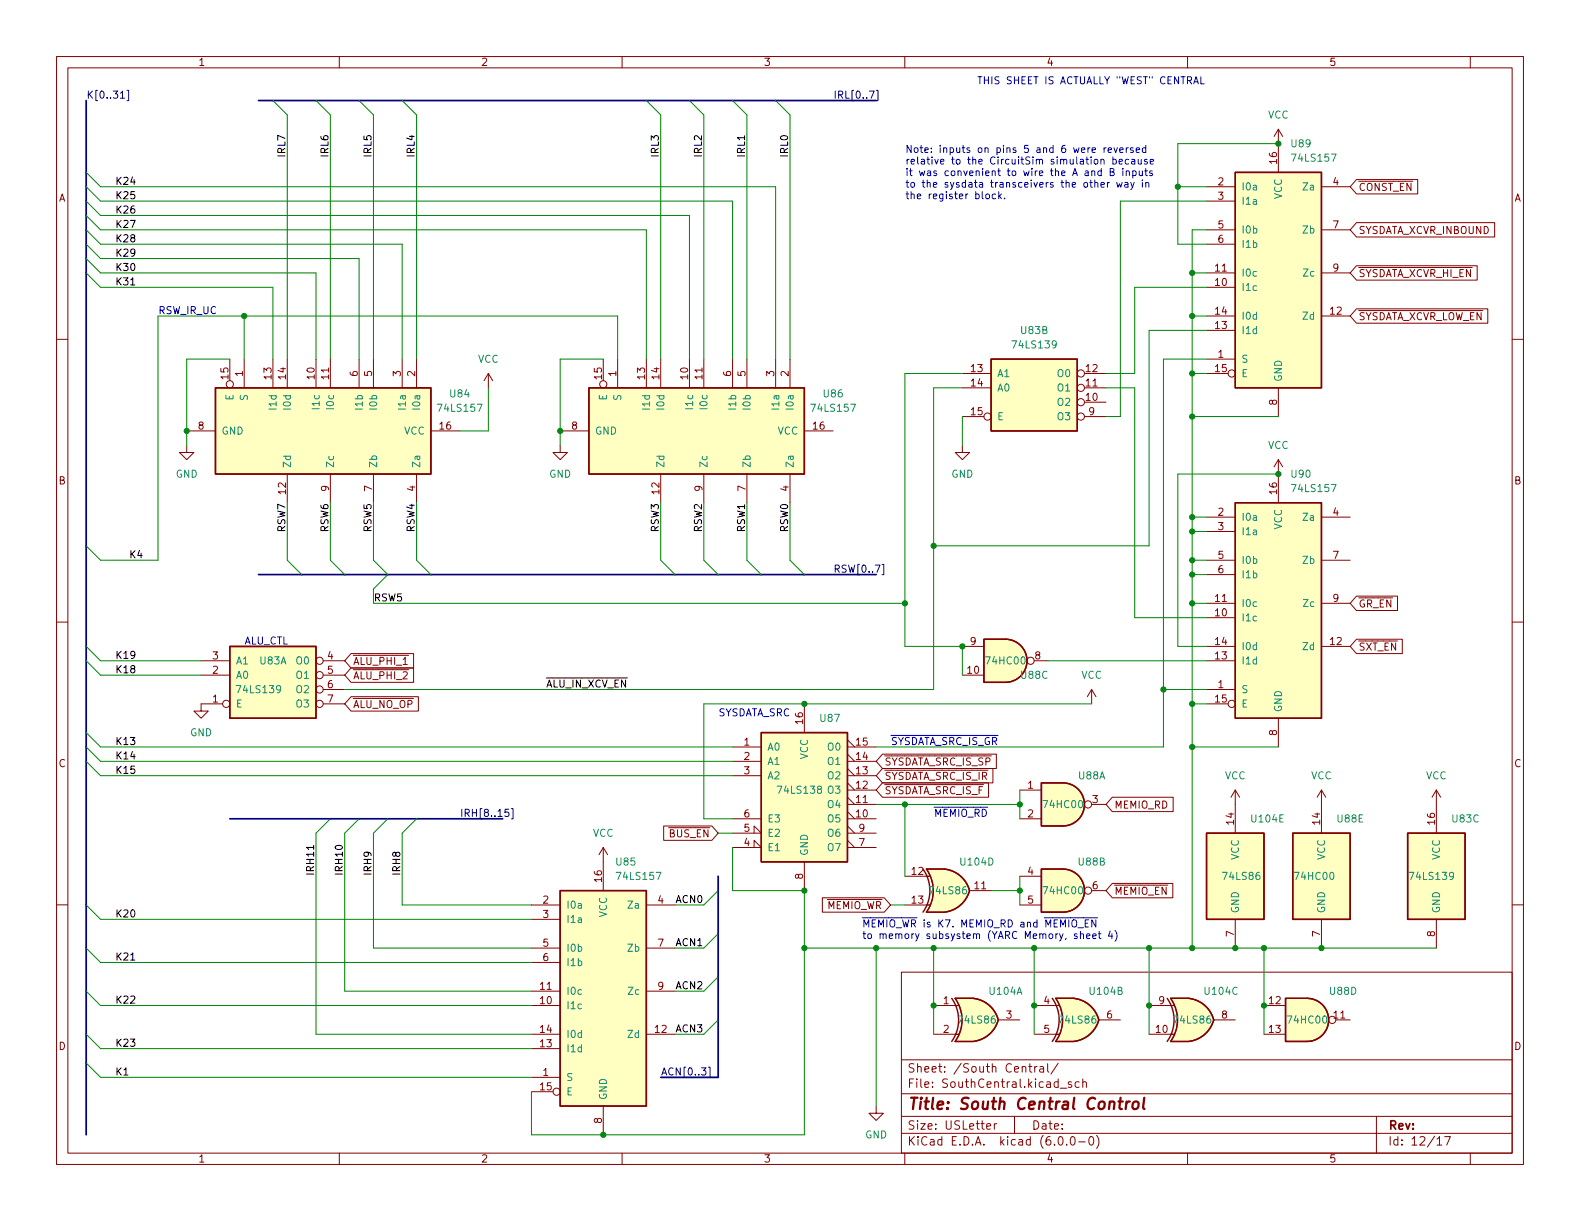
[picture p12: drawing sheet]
<svg xmlns="http://www.w3.org/2000/svg" width="279mm" height="216mm" viewBox="0 0 279 216" stroke-linecap="round" stroke-linejoin="round" font-family="sans-serif">
<g fill="none" stroke="#840000" stroke-width=".18">
<path d="M10 10h259.4v195.9h-259.4zM12 12h255.4v191.9h-255.4zM60 10v2M110 10v2M160 10v2M210 10v2M260 10v2M213.4 33h5M213.4 35.6h5M226.1 22.9v7.6M226.1 22.9l-.8 1.2M226.1 22.9l.7 1.2"/>
<path d="M233.7 33h5.1M239.9 39.4h24.4v2.5h-24.4l-1.1-1.3zM239.9 31.7h10.8v2.6h-10.8l-1.1-1.3zM10 60h2M213.4 50.8h5M213.4 48.3h5M213.4 55.9h5M213.4 58.4h5M213.4 40.6h5M213.4 43.2h5M233.7 48.3h5.1M233.7 55.9h5.1"/>
<path d="M233.7 40.6h5.1M239.9 54.6h23.2v2.6h-23.2l-1.1-1.3zM239.9 47h21.3v2.5h-21.3l-1.1-1.2zM267.4 60h2M33 78.7v1.3h1.3l-1.3 1.3-1.3-1.3h1.3M33 76.2h5.1M40.6 63.5v3.8M43.2 63.5v5.1M48.3 63.5v5.1M50.8 63.5v5.1M55.9 63.5v5.1M58.4 63.5v5.1"/>
<path d="M63.5 63.5v5.1M66 63.5v5.1M71.1 63.5v5.1M73.7 63.5v5.1M76.2 76.2h5.1M86.4 66l-.8 1.3M86.4 66v2.6M86.4 66l.7 1.3M99.1 78.7v1.3h1.2l-1.2 1.3-1.3-1.3h1.3M99.1 76.2h5M106.7 63.5v3.8M109.2 63.5v5.1"/>
<path d="M114.3 63.5v5.1M116.8 63.5v5.1M121.9 63.5v5.1M124.5 63.5v5.1M129.5 63.5v5.1M132.1 63.5v5.1M137.2 63.5v5.1M139.7 63.5v5.1M142.2 76.2h5.1M170.2 78.7v1.3h1.2l-1.2 1.3-1.3-1.3h1.3M170.2 66h5.1M170.2 68.6h5.1"/>
<path d="M170.2 73.7h3.8M191.8 66h3.8M191.8 71.1h3.8M191.8 68.6h3.8M191.8 73.7h3.8M213.4 63.5h5M213.4 66h3.8M226.1 68.6v5.1M50.8 83.8v5.1M58.4 83.8v5.1M66 83.8v5.1M73.7 83.8v5.1"/>
<path d="M116.8 83.8v5.1M124.5 83.8v5.1M132.1 83.8v5.1M139.7 83.8v5.1M213.4 91.4h5M213.4 94h5M213.4 99.1h5M226.1 81.3v7.6M226.1 81.3l-.8 1.3M226.1 81.3l.7 1.3M233.7 91.4h5.1M233.7 99.1h5.1"/>
<path d="M10 110h2M35.6 119.4h5M35.6 116.8h5M57.1 119.4h3.9M57.1 116.8h3.9M62.1 118.1h11v2.6h-11l-1.1-1.3zM62.1 115.6h11v2.5h-11l-1.1-1.3zM170.2 119.4h3.8M170.2 114.3h3.8M182.9 116.8h2.5M213.4 116.8h5M213.4 114.3h5"/>
<path d="M213.4 109.2h5M213.4 106.7h5M213.4 101.6h5M233.7 114.3h5.1M233.7 106.7h5.1M239.9 113h8.1v2.6h-8.1l-1.1-1.3zM239.9 105.4h7.2v2.6h-7.2l-1.1-1.3zM267.4 110h2M39.4 124.5h-3.8v1.2h1.2l-1.2 1.3-1.3-1.3h1.3M57.1 124.5h3.9M57.1 121.9h3.9M62.1 123.2h11.9v2.5h-11.9l-1.1-1.2z"/>
<path d="M129.5 132.1h5.1M129.5 137.2h5.1M129.5 134.6h5.1M142.2 124.5v5M149.9 132.1h5M149.9 139.7h5M149.9 138.4l1.2 1.3M149.9 137.2h5M149.9 135.9l1.2 1.3M149.9 134.6h5M149.9 133.4l1.2 1.2M149.9 130.8l1.2 1.3"/>
<path d="M156.1 135.9h19.5v2.5h-19.5l-1.2-1.2zM156.1 133.3h20.1v2.6h-20.1l-1.2-1.3zM156.1 138.4h18.7v2.6h-18.7l-1.2-1.3zM180.3 139.7h3.8M193 121.9l-.7 1.3M193 121.9v2.6M193 121.9l.8 1.3M213.4 124.5h3.8M213.4 121.9h5M218.4 139.7l-.7 1.3M218.4 139.7v7.6M218.4 139.7l.8 1.3"/>
<path d="M226.1 127v5.1M233.7 139.7v7.6M233.7 139.7l-.8 1.3M233.7 139.7l.7 1.3M254 139.7l-.8 1.3M254 139.7v7.6M254 139.7l.8 1.3M10 160h2M106.7 149.9l-.8 1.2M106.7 149.9v7.6M106.7 149.9l.7 1.2M117.4 146h8.5l1.1 1.3-1.1 1.3h-8.5z"/>
<path d="M129.5 149.9h5.1l-1.3-1.3v1.3M129.5 147.3h5.1l-1.3-1.2v1.2M129.5 144.8h5.1M142.2 152.4v5.1M145.4 158.7h11l1.1 1.3-1.1 1.3h-11zM149.9 144.8h5M149.9 143.5l1.2 1.3M149.9 142.2h5M149.9 141l1.2 1.2M149.9 149.9h5M149.9 147.3h5M149.9 148.6l1.2 1.3"/>
<path d="M149.9 146.1l1.2 1.2M160 154.9h4.5M167 153.7h-3.2a6.6 6.6 0 0 1 0 7.6h3.2M171.4 157.5h3.9M180.3 144.8h3.8M180.3 154.9h3.8M193 142.2h2.6M193 157.5h2.6M196.7 141h10.8v2.5h-10.8l-1.1-1.3zM196.7 156.2h10.7v2.6h-10.7l-1.1-1.3zM267.4 160h2M94 177.8h5.1"/>
<path d="M94 175.3h5.1M94 160h5.1M94 162.6h5.1M94 167.6h5.1M94 170.2h5.1M114.3 175.3h5.1M114.3 160h5.1M114.3 167.6h5.1M159.4 171.9h108v32h-108zM160 160h4.5M165.1 177.8h4.4M172.1 176.5h-3.2a6.6 6.6 0 0 1 0 7.7h3.2"/>
<path d="M180.3 160h3.8M182.9 177.8h4.4M189.9 176.5h-3.2a6.6 6.6 0 0 1 0 7.7h3.2M203.2 177.8h4.4M210.2 176.5h-3.2a6.6 6.6 0 0 1 0 7.7h3.2M218.4 162.6v5M223.5 177.8h3.8M233.7 162.6v5M254 162.6v5M94 182.9h5.1M94 190.5h5.1M94 185.4h5.1"/>
<path d="M94 193h3.8M106.7 195.6v5.1M114.3 182.9h5.1M154.9 195.6v1.3h1.3l-1.3 1.2-1.2-1.2h1.2M159.4 197.4h108M159.4 193.4h108M159.4 187.4h108M165.1 182.9h4.4M174.5 199.2l.7-.2-.1-.3h-.4l-.2 .2v.7h.6M175.8 198.7v1M176.3 198.7h-.3l-.2 .3M176.5 180.3h3.8"/>
<path d="M179.4 197.4v3M181.9 188.6h.6M182.1 188.1v1.3l.4 .2M182.9 182.9h4.4M183 188.6v1M183.4 188.6l-.3 .1-.1 .2M183.9 188.7h.6v.9M184.5 188.9l-.5 .1a.29 .29 0 0 0-.2 .3 .29 .29 0 0 0 .2 .3l.5-.1M185.3 188.1v1.3l.2 .2M187.1 188l-1.3 1.9M187.5 192.4h1.1M189.5 191.4l-.4-.1-.2 .2 .1 .2 .5 .2v.3h-.6"/>
<path d="M190.8 191.4l-.4-.1-.3 .3v.4l.2 .2h.5M191.5 191.4l.2-.1 .3 .1 .1 .9M191.5 190.8v1.5M194.3 180.3h3.8M203.2 182.9h4.4M214.6 180.3h3.8M223.5 182.9h3.8M236.2 180.3h2.6M243.4 197.4v6.5M60 203.9v2M110 203.9v2M159.4 200.4h108"/>
<path d="M160 203.9v2M187.3 201h.2a.81 .81 0 0 1 .6 .6 .81 .81 0 0 1-.3 .8l-.2 .1a.81 .81 0 0 1-.6-.6 .81 .81 0 0 1 .3-.9zM188.6 202.3v.2M189.5 201h.1a.81 .81 0 0 1 .6 .6 .81 .81 0 0 1-.3 .8l-.1 .1a.81 .81 0 0 1-.6-.6 .81 .81 0 0 1 .3-.9zM190.8 201.9h1.1M192.8 201h.1a.81 .81 0 0 1 .6 .6 .81 .81 0 0 1-.3 .8l-.2 .1a.81 .81 0 0 1-.5-.6 .81 .81 0 0 1 .3-.9zM193.9 200.8a1.72 1.72 0 0 1 0 2.2M210 203.9v2M254.1 201.4l.4-.4v1.5M254.1 202.5h.9M255.5 201h1l-.7 1.5M260 203.9v2"/>
<circle cx="40.6" cy="67.9" r=".63"/>
<circle cx="106.7" cy="67.9" r=".63"/>
<circle cx="174.6" cy="73.7" r=".63"/>
<circle cx="191.1" cy="66" r=".63"/>
<circle cx="191.1" cy="68.6" r=".63"/>
<circle cx="191.1" cy="71.1" r=".63"/>
<circle cx="191.1" cy="73.7" r=".63"/>
<circle cx="217.8" cy="66" r=".63"/>
<circle cx="56.5" cy="116.8" r=".63"/>
<circle cx="56.5" cy="119.4" r=".63"/>
<circle cx="182.2" cy="116.8" r=".63"/>
<circle cx="40" cy="124.5" r=".63"/>
<circle cx="56.5" cy="121.9" r=".63"/>
<circle cx="56.5" cy="124.5" r=".63"/>
<circle cx="217.8" cy="124.5" r=".63"/>
<circle cx="192.4" cy="142.2" r=".63"/>
<circle cx="192.4" cy="157.5" r=".63"/>
<circle cx="98.4" cy="193" r=".63"/>
<circle cx="235.6" cy="180.3" r=".63"/>
</g>
<path d="M197.8 194.8h.8M198.2 194.1l-.3 1.7 .1 .2 .4 .1M199.2 194.8l-.1 1.3M199.8 194.8l-.4 .1-.2 .3M200.4 195a.52 .52 0 0 1 .6-.2 .52 .52 0 0 1 .4 .4l-.1 .5a.55 .55 0 0 1-.5 .4 .55 .55 0 0 1-.6-.4zM202.4 194.1l-.3 1.7 .3 .3" fill="none" stroke="#840000" stroke-width=".4"/>
<g fill="#ffffc2" stroke="#ffffc2" stroke-width=".18">
<path d="M228.6 147.3h10.2v15.3h-10.2z"/>
<path d="M248.9 147.3h10.2v15.3h-10.2z"/>
<path d="M209.6 179l5 1.3a5.2 5.2 0 0 1-4.4 3.9z"/>
<path d="M207 184.2h3.2z"/>
<path d="M207 176.5h3.2z"/>
<path d="M207 176.5h3.2v7.7h-3.2a6.7 6.7 0 0 0 0-7.7z"/>
<path d="M210.2 176.5a5.1 5.1 0 0 1 4.4 3.8l-4.9 1.3z"/>
<path d="M231.1 176.5a3.8 3.8 0 0 1 3.9 3.8 3.8 3.8 0 0 1-3.9 3.9z"/>
<path d="M227.3 176.5h3.8v7.7h-3.8z"/>
<path d="M38.1 68.6h38.1v15.2h-38.1z"/>
<path d="M99.1 157.5h15.2v38.1h-15.2z"/>
<path d="M104.1 68.6h38.1v15.2h-38.1z"/>
<path d="M189.3 179l5 1.3a5.2 5.2 0 0 1-4.4 3.9z"/>
<path d="M186.7 184.2h3.2z"/>
<path d="M186.7 176.5h3.2z"/>
<path d="M186.7 176.5h3.2v7.7h-3.2a6.7 6.7 0 0 0 0-7.7z"/>
<path d="M189.9 176.5a5.1 5.1 0 0 1 4.4 3.8l-5 1.3z"/>
<path d="M134.6 129.5h15.3v22.9h-15.3z"/>
<path d="M213.4 147.3h10.1v15.3h-10.1z"/>
<path d="M171.5 179l5 1.3a5.2 5.2 0 0 1-4.4 3.9z"/>
<path d="M168.9 184.2h3.2z"/>
<path d="M168.9 176.5h3.2z"/>
<path d="M168.9 176.5h3.2v7.7h-3.2a6.7 6.7 0 0 0 0-7.7z"/>
<path d="M172.1 176.5a5.1 5.1 0 0 1 4.4 3.8l-4.9 1.3z"/>
<path d="M40.6 114.3h15.3v12.7h-15.3z"/>
<path d="M166.4 156.1l5 1.4a5.2 5.2 0 0 1-4.4 3.8z"/>
<path d="M163.8 161.3h3.2z"/>
<path d="M163.8 153.7h3.2z"/>
<path d="M163.8 153.7h3.2v7.6h-3.2a6.7 6.7 0 0 0 0-7.6z"/>
<path d="M167 153.7a5.1 5.1 0 0 1 4.4 3.8l-4.9 1.3z"/>
<path d="M188 138.4a3.8 3.8 0 0 1 3.8 3.8 3.8 3.8 0 0 1-3.8 3.9z"/>
<path d="M184.1 138.4h3.9v7.7h-3.9z"/>
<path d="M188 153.7a3.8 3.8 0 0 1 3.8 3.8 3.8 3.8 0 0 1-3.8 3.8z"/>
<path d="M184.1 153.7h3.9v7.6h-3.9z"/>
<path d="M177.8 113a3.8 3.8 0 0 1 3.8 3.8 3.8 3.8 0 0 1-3.8 3.9z"/>
<path d="M174 113h3.8v7.7h-3.8z"/>
<path d="M218.4 30.5h15.3v38.1h-15.3z"/>
<path d="M218.4 88.9h15.3v38.1h-15.3z"/>
<path d="M175.3 63.5h15.2v12.7h-15.2z"/>
</g>
<g fill="none" stroke="#840000" stroke-width=".25">
<path d="M218.4 30.5h15.3v38.1h-15.3zM38.1 68.6h38.1v15.2h-38.1zM104.1 68.6h38.1v15.2h-38.1zM175.3 63.5h15.2v12.7h-15.2zM218.4 88.9h15.3v38.1h-15.3zM40.6 114.3h15.3v12.7h-15.3zM174 113h3.8a3.8 3.8 0 0 1 3.8 3.8 3.8 3.8 0 0 1-3.8 3.9h-3.8zM134.6 129.5h15.3v22.9h-15.3zM184.1 138.4h3.9a3.8 3.8 0 0 1 3.8 3.8 3.8 3.8 0 0 1-3.8 3.9h-3.9zM99.1 157.5h15.2v38.1h-15.2zM163.2 153.7a6.6 6.6 0 0 1 0 7.6M163.8 153.7h3.2a5.1 5.1 0 0 1 4.4 3.8 5.2 5.2 0 0 1-4.4 3.8h-3.2a6.6 6.6 0 0 0 0-7.6z"/>
<path d="M184.1 153.7h3.9a3.8 3.8 0 0 1 3.8 3.8 3.8 3.8 0 0 1-3.8 3.8h-3.9zM213.4 147.3h10.1v15.3h-10.1zM228.6 147.3h10.2v15.3h-10.2zM248.9 147.3h10.2v15.3h-10.2zM168.3 176.5a6.6 6.6 0 0 1 0 7.6M168.9 176.5h3.2a5.1 5.1 0 0 1 4.4 3.8 5.2 5.2 0 0 1-4.4 3.9l-3.2-.1a6.6 6.6 0 0 0 0-7.6zM186.1 176.5a6.6 6.6 0 0 1 0 7.6M186.7 176.5h3.2a5.1 5.1 0 0 1 4.4 3.8 5.2 5.2 0 0 1-4.4 3.9l-3.2-.1a6.6 6.6 0 0 0 0-7.6zM206.4 176.5a6.6 6.6 0 0 1 0 7.6M210.2 176.5h-3.2a6.6 6.6 0 0 1 0 7.6l3.2 .1M210.2 176.5a5.1 5.1 0 0 1 4.4 3.8 5.2 5.2 0 0 1-4.4 3.9M231.1 176.5h-3.8v7.7h3.8"/>
<path d="M231.1 176.5a3.8 3.8 0 0 1 3.9 3.8 3.8 3.8 0 0 1-3.9 3.9"/>
</g>
<path d="M21.3 17.4h.7M22.5 16h.3v1.8h-.3M153.7 16.1h.9l-.6 1.3M155 16h.3v1.8h-.3M156 99.8h.3v1.8h-.3M89.9 143.1h-.6v.6l.2-.1h.4l.1 .2-.1 .4-.1 .2-.5-.2M90.4 143h.3v1.8h-.3M125.3 188.7h.3v1.8h-.3" fill="none" stroke="#000084" stroke-width=".18"/>
<path d="M23.1 50.4h.7M55.5 149.5v.7M23.1 169.8h.7" fill="none" stroke="#000" stroke-width=".18"/>
<g fill="none" stroke="#0000c2" stroke-width=".18">
<path d="M211.1 14.8l.4-1.2 .4 1.2M211.2 14.5h.6M212.3 13.6v1.2h.7M174.4 34.4l.3-.1 .3 .2v.4l-.3 .3-.3-.1-.1-.2zM176.1 34.4l-.4-.1-.2 .2 .1 .6h.5M176.6 33.9v1.3M176.7 34.7l.4 .5M177.1 34.3l-.5 .5M177.6 35v.2M194.7 32.7l.6-.1-.1-.3h-.3l-.2 .1v.6h.5M195.2 26.1v.9M195.6 26.1l-.4 .3"/>
<path d="M195.8 32.3v.8M196 26.5l.6-.1-.1-.2-.4-.1-.1 .2v.6h.5M196.2 32.3l-.4 .2M196.3 30.4l.6-.1 .1-.1-.1-.3-.6-.1v1.3h.5l.2-.2v-.3l-.3-.2M196.8 28.2h.4l.2 .2-.1 .6h-.5M196.8 27.7v1.3M197 26.1l.3 .9 .3-.9M197.5 32.3l.2 .8 .3-.6 .2 .6 .2-.8M197.9 28.6l.6-.1-.1-.3h-.3l-.2 .2 .1 .6h.4M198 26.5l.6-.1v-.2l-.4-.1-.2 .2 .1 .6h.5M198.6 29.8v.1M198.6 30.2v.9"/>
<path d="M198.9 32.3h.5l.1 .8M199.2 30.3l.1-.1 .3 .1 .1 .8M199.2 26.1v.9M199.2 30.2v.9M199.5 32.6h-.5l-.1 .2 .1 .3 .5-.1M199.5 26.1l-.3 .3M199.6 28.2h-.4l-.2 .2 .1 .6h.5M200 32.3l.3 .8M200.1 28.2h.5l.1 .8M200.3 30.3l.4-.1 .2 .3-.1 .5h-.5M200.3 30.2v1.3M200.4 26.2l-.3-.1-.2 .2 .1 .2 .4 .1v.3h-.5"/>
<path d="M200.6 32.3l-.5 1.1-.1 .1M200.7 28.5h-.4l-.2 .2 .2 .3h.4M200.9 26.5l.6-.1v-.2l-.4-.1-.2 .2 .1 .6h.5M201.3 28.2v.8h.3l.2-.1M201.5 30.2v.8l.3 .1 .2-.2M201.8 28.2v.8M202 31.8v.2M202 30.2v.9M202 32.3v.8M202.4 30.2h.5M202.6 26.2l-.4-.1-.2 .3 .1 .5h.5M202.6 29.8v1.1l.3 .2"/>
<path d="M202.6 32.4l.2-.1h.3l.1 .8M202.6 25.7v1.3M202.6 32.3v.8M202.9 28.2h-.3l-.2 .2v.1l.5 .2v.3h-.5M203.4 28.6l.6-.1-.1-.3h-.3l-.2 .2 .1 .6h.4M203.8 30.3l-.3-.1-.2 .2v.2l.5 .1v.3h-.5M190.5 165.2l-.3-.1-.2 .2v.2l.5 .1v.3h-.5M191.1 165.2l.1-.1 .3 .1 .1 .8M191.1 164.7v1.3M192.1 165.5l.7-.1-.1-.2-.4-.1-.2 .2 .1 .6h.5M193.2 165.5l.6-.1v-.2l-.4-.1-.2 .2 .1 .6h.5M194.2 165.1h.5"/>
<path d="M194.4 164.7v1.1l.3 .2M196.3 164.6l-.3 .9h.8M196.6 165.1v.9M197.2 164.5a1.46 1.46 0 0 1 0 1.9"/>
</g>
<path d="M15.2 17.8v182.9M45.7 17.8h109.2M45.7 101.6h109.2M40.6 144.8h48.3M127 154.9v35.6h-10.2" fill="none" stroke="#000084" stroke-width=".3"/>
<g fill="none" stroke="#008400" stroke-width=".18">
<path d="M48.3 17.8l2.5 2.5v43.2M55.9 17.8l2.5 2.5v43.2M63.5 17.8l2.5 2.5v43.2M71.1 17.8l2.6 2.5v43.2M114.3 17.8l2.5 2.5v43.2M121.9 17.8l2.6 2.5v43.2M129.5 17.8l2.6 2.5v43.2M137.2 17.8l2.5 2.5v43.2M15.2 33l2.6 2.6h111.7v27.9M15.2 38.1l2.6 2.5h96.5v22.9M15.2 35.6l2.6 2.5h104.1v25.4M15.2 30.5l2.6 2.5h119.4v30.5"/>
<path d="M208.3 33h5.1M213.4 35.6h-15.3v38.1h-2.5M226.1 25.4h-17.8v17.8h5.1M15.2 40.6l2.6 2.6h53.3v20.3M15.2 48.3l2.6 2.5h30.5v12.7M15.2 45.7l2.6 2.6h38.1v15.2M15.2 43.2l2.6 2.5h45.7v17.8M43.2 55.9v7.6M210.8 55.9h2.6M210.8 48.3h2.6M213.4 50.8h-12.7v15.2h-5.1M213.4 58.4h-10.2v38.1h-38.1"/>
<path d="M213.4 40.6h-2.6v127M40.6 63.5h-7.6v15.2M86.4 68.6v7.6h-5.1M106.7 63.5h-7.6v15.2M109.2 63.5v-7.6h-81.3v43.2h-10.1l-2.6-2.6M170.2 66h-10.2v48.3h10.2v5.1M170.2 68.6h-5.1v53.3h-104.1M170.2 73.7v5M195.6 68.6h5.1v40.6h12.7M210.8 66h2.6M210.8 73.7h15.3M213.4 63.5h-7.7v68.6h-50.8"/>
<path d="M50.8 88.9v10.2l2.5 2.5M58.4 88.9v10.2l2.6 2.5M66 88.9v10.2l2.6 2.5-2.6 2.5v2.6h94M73.7 88.9v10.2l2.5 2.5M116.8 88.9v10.2l2.6 2.5M124.5 88.9v10.2l2.5 2.5M132.1 88.9v10.2l2.5 2.5M139.7 88.9v10.2l2.5 2.5M210.8 99.1h2.6M210.8 94h2.6M210.8 91.4h2.6M226.1 83.8h-17.8v30.5h5.1"/>
<path d="M15.2 116.8l2.6 2.6h17.8M15.2 114.3l2.6 2.5h17.8M185.4 116.8h28M210.8 106.7h2.6M210.8 101.6h2.6M15.2 134.6l2.6 2.6h111.7M15.2 129.5l2.6 2.6h111.7M15.2 132.1l2.6 2.5h111.7M180.3 139.7v5.1M193 124.5h-68.5v20.3h5M205.7 121.9h7.7M210.8 124.5h2.6"/>
<path d="M210.8 132.1h15.3M58.4 144.8l-2.5 2.5v35.6h38.1M63.5 144.8l-2.5 2.5v28h33M68.6 144.8l-2.6 2.5v20.3h28M73.7 144.8l-2.6 2.5v12.7h22.9M127 157.5l-2.5 2.5h-5.1M127 147.3h2.5M129.5 149.9v7.6h12.7v43.2h-48.2v-7.7M154.9 142.2h25.4M160 142.2v12.7M175.3 157.5h5M180.3 154.9v5.1"/>
<path d="M15.2 175.3l2.6 2.5h76.2M15.2 167.6l2.6 2.6h76.2M15.2 160l2.6 2.6h76.2M127 172.7l-2.5 2.6h-5.1M127 165.1l-2.5 2.5h-5.1M142.2 167.6h111.8M154.9 167.6v28M157.5 160h2.5M165.1 167.6v15.3M182.9 167.6v15.3M203.2 167.6v15.3M223.5 167.6v15.3"/>
<path d="M15.2 188l2.6 2.5h76.2M15.2 182.9l2.6 2.5h76.2M127 180.3l-2.5 2.6h-5.1"/>
</g>
<g fill="#008400" stroke="#008400" stroke-width=".18">
<circle cx="210.8" cy="106.7" r=".46"/>
<circle cx="210.8" cy="94" r=".46"/>
<circle cx="210.8" cy="73.7" r=".46"/>
<circle cx="210.8" cy="66" r=".46"/>
<circle cx="210.8" cy="101.6" r=".46"/>
<circle cx="99.1" cy="76.2" r=".46"/>
<circle cx="210.8" cy="55.9" r=".46"/>
<circle cx="210.8" cy="48.3" r=".46"/>
<circle cx="208.3" cy="33" r=".46"/>
<circle cx="154.9" cy="167.6" r=".46"/>
<circle cx="106.7" cy="200.7" r=".46"/>
<circle cx="142.2" cy="167.6" r=".46"/>
<circle cx="142.2" cy="157.5" r=".46"/>
<circle cx="43.2" cy="55.9" r=".46"/>
<circle cx="33" cy="76.2" r=".46"/>
<circle cx="210.8" cy="132.1" r=".46"/>
<circle cx="165.1" cy="167.6" r=".46"/>
<circle cx="165.1" cy="177.8" r=".46"/>
<circle cx="142.2" cy="124.5" r=".46"/>
<circle cx="160" cy="142.2" r=".46"/>
<circle cx="182.9" cy="177.8" r=".46"/>
<circle cx="180.3" cy="142.2" r=".46"/>
<circle cx="170.2" cy="114.3" r=".46"/>
<circle cx="226.1" cy="83.8" r=".46"/>
<circle cx="165.1" cy="96.5" r=".46"/>
<circle cx="160" cy="106.7" r=".46"/>
<circle cx="205.7" cy="121.9" r=".46"/>
<circle cx="210.8" cy="99.1" r=".46"/>
<circle cx="210.8" cy="124.5" r=".46"/>
<circle cx="226.1" cy="25.4" r=".46"/>
<circle cx="210.8" cy="91.4" r=".46"/>
<circle cx="210.8" cy="167.6" r=".46"/>
<circle cx="203.2" cy="167.6" r=".46"/>
<circle cx="182.9" cy="167.6" r=".46"/>
<circle cx="180.3" cy="157.5" r=".46"/>
<circle cx="233.7" cy="167.6" r=".46"/>
<circle cx="223.5" cy="167.6" r=".46"/>
<circle cx="223.5" cy="177.8" r=".46"/>
<circle cx="203.2" cy="177.8" r=".46"/>
<circle cx="218.4" cy="167.6" r=".46"/>
</g>
<text font-size="2.8" fill="#840000" x="160.4" y="196.2">Title: South Central Control</text>
<g font-size="2.1" fill="#840000">
<text x="160.4" y="189.7">Sheet: /South Central/</text>
<text x="160.4" y="192.4">File: SouthCentral.kicad_sch</text>
<text x="160.4" y="202.5">KiCad E.D.A. kicad (6.0.0-0)</text>
<text x="160.4" y="199.7">Size: USLetter</text>
<text x="182.4" y="199.7">Date:</text>
<text x="245.4" y="199.7">Rev:</text>
<text x="245.4" y="202.5">Id: 12/17</text>
</g>
<g font-size="1.8" fill="#840000">
<text x="35" y="11.6">1</text>
<text x="85" y="11.6">2</text>
<text x="135" y="11.6">3</text>
<text x="185" y="11.6">4</text>
<text x="235" y="11.6">5</text>
<text x="225.8" y="28.9" transform="rotate(-90 225.8 28.9)">16</text>
<text x="10.3" y="35.6">A</text>
<text x="215.4" y="32.8">2</text>
<text x="215.4" y="35.3">3</text>
<text x="235.7" y="32.8">4</text>
<text x="240.2" y="33.7">~{CONST_EN}</text>
<text x="267.7" y="35.6">A</text>
<text x="215.4" y="40.4">5</text>
<text x="235.7" y="40.4">7</text>
<text x="240.2" y="41.4">SYSDATA_XCVR_INBOUND</text>
<text x="215.4" y="42.9">6</text>
<text x="214.9" y="50.5">10</text>
<text x="214.9" y="48">11</text>
<text x="235.7" y="48">9</text>
<text x="240.2" y="49">~{SYSDATA_XCVR_HI_EN}</text>
<text x="214.9" y="58.2">13</text>
<text x="214.9" y="55.6">14</text>
<text x="235.2" y="55.6">12</text>
<text x="240.2" y="56.6">~{SYSDATA_XCVR_LOW_EN}</text>
<text x="171.7" y="65.8">13</text>
<text x="192.1" y="65.8">12</text>
<text x="214.9" y="65.8">15</text>
<text x="215.4" y="63.2">1</text>
<text x="40.4" y="67" transform="rotate(-90 40.4 67)">15</text>
<text x="42.9" y="66.5" transform="rotate(-90 42.9 66.5)">1</text>
<text x="48" y="67" transform="rotate(-90 48 67)">13</text>
<text x="50.5" y="67" transform="rotate(-90 50.5 67)">14</text>
<text x="55.6" y="67" transform="rotate(-90 55.6 67)">10</text>
<text x="58.2" y="67" transform="rotate(-90 58.2 67)">11</text>
<text x="63.2" y="66.5" transform="rotate(-90 63.2 66.5)">6</text>
<text x="65.8" y="66.5" transform="rotate(-90 65.8 66.5)">5</text>
<text x="70.9" y="66.5" transform="rotate(-90 70.9 66.5)">3</text>
<text x="73.4" y="66.5" transform="rotate(-90 73.4 66.5)">2</text>
<text x="106.4" y="67" transform="rotate(-90 106.4 67)">15</text>
<text x="109" y="66.5" transform="rotate(-90 109 66.5)">1</text>
<text x="114" y="67" transform="rotate(-90 114 67)">13</text>
<text x="116.6" y="67" transform="rotate(-90 116.6 67)">14</text>
<text x="121.7" y="67" transform="rotate(-90 121.7 67)">10</text>
<text x="124.2" y="67" transform="rotate(-90 124.2 67)">11</text>
<text x="129.3" y="66.5" transform="rotate(-90 129.3 66.5)">6</text>
<text x="131.8" y="66.5" transform="rotate(-90 131.8 66.5)">5</text>
<text x="136.9" y="66.5" transform="rotate(-90 136.9 66.5)">3</text>
<text x="139.4" y="66.5" transform="rotate(-90 139.4 66.5)">2</text>
<text x="171.7" y="68.3">14</text>
<text x="192.1" y="70.9">10</text>
<text x="192.1" y="68.3">11</text>
<text x="225.8" y="71.6" transform="rotate(-90 225.8 71.6)">8</text>
<text x="35.1" y="75.9">8</text>
<text x="77.8" y="75.9">16</text>
<text x="101.1" y="75.9">8</text>
<text x="143.8" y="75.9">16</text>
<text x="171.7" y="73.4">15</text>
<text x="192.5" y="73.4">9</text>
<text x="10.3" y="85.7">B</text>
<text x="50.5" y="87.3" transform="rotate(-90 50.5 87.3)">12</text>
<text x="58.2" y="86.9" transform="rotate(-90 58.2 86.9)">9</text>
<text x="65.8" y="86.9" transform="rotate(-90 65.8 86.9)">7</text>
<text x="73.4" y="86.9" transform="rotate(-90 73.4 86.9)">4</text>
<text x="116.6" y="87.3" transform="rotate(-90 116.6 87.3)">12</text>
<text x="124.2" y="86.9" transform="rotate(-90 124.2 86.9)">9</text>
<text x="131.8" y="86.9" transform="rotate(-90 131.8 86.9)">7</text>
<text x="139.4" y="86.9" transform="rotate(-90 139.4 86.9)">4</text>
<text x="225.8" y="87.3" transform="rotate(-90 225.8 87.3)">16</text>
<text x="267.7" y="85.7">B</text>
<text x="215.4" y="91.2">2</text>
<text x="215.4" y="93.7">3</text>
<text x="235.7" y="91.2">4</text>
<text x="215.4" y="98.8">5</text>
<text x="215.4" y="101.3">6</text>
<text x="235.7" y="98.8">7</text>
<text x="214.9" y="106.4">11</text>
<text x="235.7" y="106.4">9</text>
<text x="240.2" y="107.4">~{GR_EN}</text>
<text x="214.9" y="109">10</text>
<text x="37.6" y="119.1">2</text>
<text x="37.6" y="116.6">3</text>
<text x="57.9" y="116.6">4</text>
<text x="57.9" y="119.1">5</text>
<text x="62.4" y="117.6">~{ALU_PHI_1}</text>
<text x="171.1" y="119.1">10</text>
<text x="171.6" y="114">9</text>
<text x="183" y="116.6">8</text>
<text x="214.9" y="116.6">13</text>
<text x="214.9" y="114">14</text>
<text x="235.2" y="114">12</text>
<text x="240.2" y="115">~{SXT_EN}</text>
<text x="37.6" y="124.2">1</text>
<text x="57.9" y="121.7">6</text>
<text x="57.9" y="124.2">7</text>
<text x="62.4" y="120.1">~{ALU_PHI_2}</text>
<text x="62.4" y="125.2">~{ALU_NO_OP}</text>
<text x="214.9" y="124.2">15</text>
<text x="215.4" y="121.7">1</text>
<text x="131.6" y="131.8">1</text>
<text x="142" y="128" transform="rotate(-90 142 128)">16</text>
<text x="151.4" y="131.8">15</text>
<text x="225.8" y="130" transform="rotate(-90 225.8 130)">8</text>
<text x="10.3" y="135.6">C</text>
<text x="131.6" y="134.4">2</text>
<text x="131.6" y="136.9">3</text>
<text x="151.4" y="136.9">13</text>
<text x="151.4" y="134.4">14</text>
<text x="156.4" y="137.9">~{SYSDATA_SRC_IS_IR}</text>
<text x="156.4" y="135.3">~{SYSDATA_SRC_IS_SP}</text>
<text x="267.7" y="135.6">C</text>
<text x="151.4" y="142">11</text>
<text x="151.4" y="139.4">12</text>
<text x="156.4" y="140.4">~{SYSDATA_SRC_IS_F}</text>
<text x="181.8" y="139.4">1</text>
<text x="193.2" y="142">3</text>
<text x="197" y="143">MEMIO_RD</text>
<text x="117" y="148">~{BUS_EN}</text>
<text x="131.6" y="149.6">4</text>
<text x="131.6" y="147.1">5</text>
<text x="131.6" y="144.5">6</text>
<text x="151.4" y="144.5">10</text>
<text x="151.9" y="149.6">7</text>
<text x="151.9" y="147.1">9</text>
<text x="181.8" y="144.5">2</text>
<text x="218.2" y="145.8" transform="rotate(-90 218.2 145.8)">14</text>
<text x="233.4" y="145.8" transform="rotate(-90 233.4 145.8)">14</text>
<text x="253.7" y="145.8" transform="rotate(-90 253.7 145.8)">16</text>
<text x="106.4" y="155.9" transform="rotate(-90 106.4 155.9)">16</text>
<text x="142" y="155.4" transform="rotate(-90 142 155.4)">8</text>
<text x="161.3" y="154.7">12</text>
<text x="181.8" y="154.7">4</text>
<text x="96" y="159.8">2</text>
<text x="116.3" y="159.8">4</text>
<text x="144.8" y="160.7">~{MEMIO_WR}</text>
<text x="161.3" y="159.8">13</text>
<text x="172.4" y="157.2">11</text>
<text x="181.8" y="159.8">5</text>
<text x="193.2" y="157.2">6</text>
<text x="197" y="158.2">~{MEMIO_EN}</text>
<text x="96" y="162.3">3</text>
<text x="96" y="167.4">5</text>
<text x="116.3" y="167.4">7</text>
<text x="218.2" y="165.6" transform="rotate(-90 218.2 165.6)">7</text>
<text x="233.4" y="165.6" transform="rotate(-90 233.4 165.6)">7</text>
<text x="253.7" y="165.6" transform="rotate(-90 253.7 165.6)">8</text>
<text x="96" y="169.9">6</text>
<text x="95.5" y="177.5">10</text>
<text x="95.5" y="175">11</text>
<text x="116.3" y="175">9</text>
<text x="166.8" y="177.5">1</text>
<text x="184.6" y="177.5">4</text>
<text x="204.9" y="177.5">9</text>
<text x="224.4" y="177.5">12</text>
<text x="10.3" y="185.7">D</text>
<text x="95.5" y="185.2">13</text>
<text x="95.5" y="182.6">14</text>
<text x="115.9" y="182.6">12</text>
<text x="166.8" y="182.6">2</text>
<text x="177.9" y="180.1">3</text>
<text x="184.6" y="182.6">5</text>
<text x="195.7" y="180.1">6</text>
<text x="204.4" y="182.6">10</text>
<text x="216" y="180.1">8</text>
<text x="224.4" y="182.6">13</text>
<text x="235.9" y="180.1">11</text>
<text x="267.7" y="185.7">D</text>
<text x="96" y="190.2">1</text>
<text x="95.5" y="192.8">15</text>
<text x="106.4" y="198.6" transform="rotate(-90 106.4 198.6)">8</text>
<text x="35" y="205.6">1</text>
<text x="85" y="205.6">2</text>
<text x="135" y="205.6">3</text>
<text x="185" y="205.6">4</text>
<text x="235" y="205.6">5</text>
</g>
<g font-size="1.8" fill="#000084">
<text x="15.2" y="17.4">K[0..31]</text>
<text x="147.3" y="17.4">IRL[0..7]</text>
<text x="147.3" y="101.3">RSW[0..7]</text>
<text x="81.3" y="144.4">IRH[8..15]</text>
<text x="116.8" y="190.2">ACN[0..3]</text>
</g>
<g font-size="1.8" fill="#0000c2">
<text x="172.7" y="14.9">THIS SHEET IS ACTUALLY &quot;WEST&quot; CENTRAL</text>
<text x="160" y="27">Note: inputs on pins 5 and 6 were reversed</text>
<text x="160" y="29.1">relative to the CircuitSim simulation because</text>
<text x="160" y="31.1">it was convenient to wire the A and B inputs</text>
<text x="160" y="33.2">to the sysdata transceivers the other way in</text>
<text x="160" y="35.2">the register block.</text>
<text x="27.9" y="55.5">RSW_IR_UC</text>
<text x="43.2" y="114">ALU_CTL</text>
<text x="127" y="126.7">SYSDATA_SRC</text>
<text x="157.5" y="131.7">~{SYSDATA_SRC_IS_GR}</text>
<text x="165.1" y="144.4">~{MEMIO_RD}</text>
<text x="152.4" y="164">~{MEMIO_WR} is K7. MEMIO_RD and ~{MEMIO_EN}</text>
<text x="152.4" y="166">to memory subsystem (YARC Memory, sheet 4)</text>
</g>
<g font-size="1.8" fill="#008484">
<text x="224.2" y="21">VCC</text>
<text x="228.4" y="26">U89</text>
<text x="228.7" y="28.6">74LS157</text>
<text x="219.5" y="33.7">I0a</text>
<text x="226.7" y="35.2" transform="rotate(-90 226.7 35.2)">VCC</text>
<text x="230.6" y="33.7">Za</text>
<text x="219.5" y="36.2">I1a</text>
<text x="219.5" y="41.3">I0b</text>
<text x="230.5" y="41.3">Zb</text>
<text x="219.5" y="43.8">I1b</text>
<text x="219.5" y="51.4">I1c</text>
<text x="219.5" y="48.9">I0c</text>
<text x="230.6" y="48.9">Zc</text>
<text x="180.6" y="59.1">U83B</text>
<text x="219.5" y="59.1">I1d</text>
<text x="219.5" y="56.5">I0d</text>
<text x="230.5" y="56.5">Zd</text>
<text x="84.5" y="64.1">VCC</text>
<text x="179.3" y="61.6">74LS139</text>
<text x="219.5" y="64.1">S</text>
<text x="41.3" y="70.8" transform="rotate(-90 41.3 70.8)">E</text>
<text x="43.8" y="70.8" transform="rotate(-90 43.8 70.8)">S</text>
<text x="79.7" y="70.3">U84</text>
<text x="107.3" y="70.8" transform="rotate(-90 107.3 70.8)">E</text>
<text x="109.9" y="70.8" transform="rotate(-90 109.9 70.8)">S</text>
<text x="145.7" y="70.3">U86</text>
<text x="176.3" y="66.7">A1</text>
<text x="176.3" y="69.2">A0</text>
<text x="187.1" y="71.8">O2</text>
<text x="187.1" y="69.2">O1</text>
<text x="187.1" y="66.7">O0</text>
<text x="219.5" y="66.7">E</text>
<text x="226.7" y="67.6" transform="rotate(-90 226.7 67.6)">GND</text>
<text x="39.1" y="76.8">GND</text>
<text x="48.9" y="72.2" transform="rotate(-90 48.9 72.2)">I1d</text>
<text x="51.4" y="72.2" transform="rotate(-90 51.4 72.2)">I0d</text>
<text x="56.5" y="72.1" transform="rotate(-90 56.5 72.1)">I1c</text>
<text x="59.1" y="72.1" transform="rotate(-90 59.1 72.1)">I0c</text>
<text x="64.1" y="72.2" transform="rotate(-90 64.1 72.2)">I1b</text>
<text x="66.7" y="72.2" transform="rotate(-90 66.7 72.2)">I0b</text>
<text x="71.5" y="76.8">VCC</text>
<text x="71.8" y="72.1" transform="rotate(-90 71.8 72.1)">I1a</text>
<text x="74.3" y="72.1" transform="rotate(-90 74.3 72.1)">I0a</text>
<text x="77.7" y="72.8">74LS157</text>
<text x="105.2" y="76.8">GND</text>
<text x="114.9" y="72.2" transform="rotate(-90 114.9 72.2)">I1d</text>
<text x="117.5" y="72.2" transform="rotate(-90 117.5 72.2)">I0d</text>
<text x="122.6" y="72.1" transform="rotate(-90 122.6 72.1)">I1c</text>
<text x="125.1" y="72.1" transform="rotate(-90 125.1 72.1)">I0c</text>
<text x="130.2" y="72.2" transform="rotate(-90 130.2 72.2)">I1b</text>
<text x="132.7" y="72.2" transform="rotate(-90 132.7 72.2)">I0b</text>
<text x="137.5" y="76.8">VCC</text>
<text x="137.8" y="72.1" transform="rotate(-90 137.8 72.1)">I1a</text>
<text x="140.3" y="72.1" transform="rotate(-90 140.3 72.1)">I0a</text>
<text x="143.7" y="72.8">74LS157</text>
<text x="176.3" y="74.3">E</text>
<text x="187.1" y="74.3">O3</text>
<text x="51.4" y="82.8" transform="rotate(-90 51.4 82.8)">Zd</text>
<text x="59.1" y="82.8" transform="rotate(-90 59.1 82.8)">Zc</text>
<text x="66.7" y="82.8" transform="rotate(-90 66.7 82.8)">Zb</text>
<text x="74.3" y="82.8" transform="rotate(-90 74.3 82.8)">Za</text>
<text x="117.5" y="82.8" transform="rotate(-90 117.5 82.8)">Zd</text>
<text x="125.1" y="82.8" transform="rotate(-90 125.1 82.8)">Zc</text>
<text x="132.7" y="82.8" transform="rotate(-90 132.7 82.8)">Zb</text>
<text x="140.3" y="82.8" transform="rotate(-90 140.3 82.8)">Za</text>
<text x="224.2" y="79.4">VCC</text>
<text x="31.1" y="84.5">GND</text>
<text x="97.1" y="84.5">GND</text>
<text x="168.2" y="84.5">GND</text>
<text x="228.4" y="84.5">U90</text>
<text x="228.7" y="87">74LS157</text>
<text x="219.5" y="92.1">I0a</text>
<text x="219.5" y="94.6">I1a</text>
<text x="226.7" y="93.6" transform="rotate(-90 226.7 93.6)">VCC</text>
<text x="230.6" y="92.1">Za</text>
<text x="219.5" y="99.7">I0b</text>
<text x="230.5" y="99.7">Zb</text>
<text x="219.5" y="107.3">I0c</text>
<text x="219.5" y="102.2">I1b</text>
<text x="230.6" y="107.3">Zc</text>
<text x="219.5" y="109.9">I1c</text>
<text x="41.7" y="117.5">A1</text>
<text x="46" y="117.5">U83A</text>
<text x="52.5" y="117.5">O0</text>
<text x="174.6" y="117.5">74HC00</text>
<text x="219.5" y="117.5">I1d</text>
<text x="219.5" y="114.9">I0d</text>
<text x="230.5" y="114.9">Zd</text>
<text x="41.7" y="125.1">E</text>
<text x="41.7" y="120">A0</text>
<text x="42.1" y="122.6">74LS139</text>
<text x="52.5" y="120">O1</text>
<text x="52.5" y="122.6">O2</text>
<text x="52.5" y="125.1">O3</text>
<text x="180.6" y="120">U88C</text>
<text x="191.2" y="120">VCC</text>
<text x="219.5" y="122.6">S</text>
<text x="219.5" y="125.1">E</text>
<text x="226.7" y="126" transform="rotate(-90 226.7 126)">GND</text>
<text x="33.6" y="130.2">GND</text>
<text x="145.1" y="127.6">U87</text>
<text x="135.6" y="132.7">A0</text>
<text x="135.6" y="135.3">A1</text>
<text x="135.6" y="137.8">A2</text>
<text x="142.9" y="134.3" transform="rotate(-90 142.9 134.3)">VCC</text>
<text x="146.5" y="137.8">O2</text>
<text x="146.5" y="135.3">O1</text>
<text x="146.5" y="132.7">O0</text>
<text x="190.8" y="137.8">U88A</text>
<text x="216.6" y="137.8">VCC</text>
<text x="231.8" y="137.8">VCC</text>
<text x="252.1" y="137.8">VCC</text>
<text x="137.8" y="140.3">74LS138</text>
<text x="146.5" y="142.9">O4</text>
<text x="146.5" y="140.3">O3</text>
<text x="184.7" y="142.9">74HC00</text>
<text x="104.8" y="148">VCC</text>
<text x="135.6" y="148">E2</text>
<text x="135.6" y="145.4">E3</text>
<text x="146.5" y="145.4">O5</text>
<text x="146.5" y="148">O6</text>
<text x="221.4" y="145.4">U104E</text>
<text x="236.5" y="145.4">U88E</text>
<text x="256.9" y="145.4">U83C</text>
<text x="109" y="153">U85</text>
<text x="109.3" y="155.6">74LS157</text>
<text x="135.6" y="150.5">E1</text>
<text x="142.9" y="151.4" transform="rotate(-90 142.9 151.4)">GND</text>
<text x="146.5" y="150.5">O7</text>
<text x="170" y="153">U104D</text>
<text x="190.8" y="153">U88B</text>
<text x="216.4" y="155.6">74LS86</text>
<text x="219.1" y="152.1" transform="rotate(-90 219.1 152.1)">VCC</text>
<text x="229.2" y="155.6">74HC00</text>
<text x="234.3" y="152.1" transform="rotate(-90 234.3 152.1)">VCC</text>
<text x="249.6" y="155.6">74LS139</text>
<text x="254.6" y="152.1" transform="rotate(-90 254.6 152.1)">VCC</text>
<text x="100.1" y="160.7">I0a</text>
<text x="111.2" y="160.7">Za</text>
<text x="164.5" y="158.1">74LS86</text>
<text x="184.7" y="158.1">74HC00</text>
<text x="219.1" y="161.5" transform="rotate(-90 219.1 161.5)">GND</text>
<text x="234.3" y="161.5" transform="rotate(-90 234.3 161.5)">GND</text>
<text x="254.6" y="161.5" transform="rotate(-90 254.6 161.5)">GND</text>
<text x="100.1" y="163.2">I1a</text>
<text x="107.3" y="162.2" transform="rotate(-90 107.3 162.2)">VCC</text>
<text x="100.1" y="168.3">I0b</text>
<text x="100.1" y="170.8">I1b</text>
<text x="111.1" y="168.3">Zb</text>
<text x="100.1" y="178.4">I1c</text>
<text x="100.1" y="175.9">I0c</text>
<text x="111.2" y="175.9">Zc</text>
<text x="175" y="175.9">U104A</text>
<text x="192.8" y="175.9">U104B</text>
<text x="213.1" y="175.9">U104C</text>
<text x="235.2" y="175.9">U88D</text>
<text x="100.1" y="183.5">I0d</text>
<text x="111.1" y="183.5">Zd</text>
<text x="169.6" y="181">74LS86</text>
<text x="187.4" y="181">74LS86</text>
<text x="207.7" y="181">74LS86</text>
<text x="227.9" y="181">74HC00</text>
<text x="100.1" y="191.1">S</text>
<text x="100.1" y="186.1">I1d</text>
<text x="100.1" y="193.7">E</text>
<text x="107.3" y="194.6" transform="rotate(-90 107.3 194.6)">GND</text>
<text x="153" y="201.3">GND</text>
</g>
<g font-size="1.8">
<text x="50.5" y="27.9" transform="rotate(-90 50.5 27.9)">IRL7</text>
<text x="58.1" y="27.9" transform="rotate(-90 58.1 27.9)">IRL6</text>
<text x="65.7" y="27.9" transform="rotate(-90 65.7 27.9)">IRL5</text>
<text x="73.3" y="27.9" transform="rotate(-90 73.3 27.9)">IRL4</text>
<text x="116.5" y="27.9" transform="rotate(-90 116.5 27.9)">IRL3</text>
<text x="124.1" y="27.9" transform="rotate(-90 124.1 27.9)">IRL2</text>
<text x="131.7" y="27.9" transform="rotate(-90 131.7 27.9)">IRL1</text>
<text x="139.4" y="27.9" transform="rotate(-90 139.4 27.9)">IRL0</text>
<text x="20.3" y="35.2">K25</text>
<text x="20.3" y="32.7">K24</text>
<text x="20.3" y="37.8">K26</text>
<text x="20.3" y="40.3">K27</text>
<text x="20.3" y="47.9">K30</text>
<text x="20.3" y="42.8">K28</text>
<text x="20.3" y="45.4">K29</text>
<text x="20.3" y="50.5">K31</text>
<text x="50.5" y="94" transform="rotate(-90 50.5 94)">RSW7</text>
<text x="58.1" y="94" transform="rotate(-90 58.1 94)">RSW6</text>
<text x="65.7" y="94" transform="rotate(-90 65.7 94)">RSW5</text>
<text x="73.3" y="94" transform="rotate(-90 73.3 94)">RSW4</text>
<text x="116.5" y="94" transform="rotate(-90 116.5 94)">RSW3</text>
<text x="124.1" y="94" transform="rotate(-90 124.1 94)">RSW2</text>
<text x="131.7" y="94" transform="rotate(-90 131.7 94)">RSW1</text>
<text x="139.4" y="94" transform="rotate(-90 139.4 94)">RSW0</text>
<text x="23.1" y="98.7">K4</text>
<text x="66" y="106.3">RSW5</text>
<text x="20.3" y="116.5">K19</text>
<text x="20.3" y="119">K18</text>
<text x="96.5" y="121.6">~{ALU_IN_XCV_EN}</text>
<text x="20.3" y="131.7">K13</text>
<text x="20.3" y="136.8">K15</text>
<text x="20.3" y="134.3">K14</text>
<text x="55.5" y="154.9" transform="rotate(-90 55.5 154.9)">IRH11</text>
<text x="60.6" y="154.9" transform="rotate(-90 60.6 154.9)">IRH10</text>
<text x="65.7" y="154.9" transform="rotate(-90 65.7 154.9)">IRH9</text>
<text x="70.8" y="154.9" transform="rotate(-90 70.8 154.9)">IRH8</text>
<text x="119.4" y="159.7">ACN0</text>
<text x="20.3" y="162.2">K20</text>
<text x="119.4" y="167.3">ACN1</text>
<text x="20.3" y="169.8">K21</text>
<text x="20.3" y="177.5">K22</text>
<text x="119.4" y="174.9">ACN2</text>
<text x="20.3" y="185.1">K23</text>
<text x="119.4" y="182.5">ACN3</text>
<text x="20.3" y="190.2">K1</text>
</g>
</svg>
